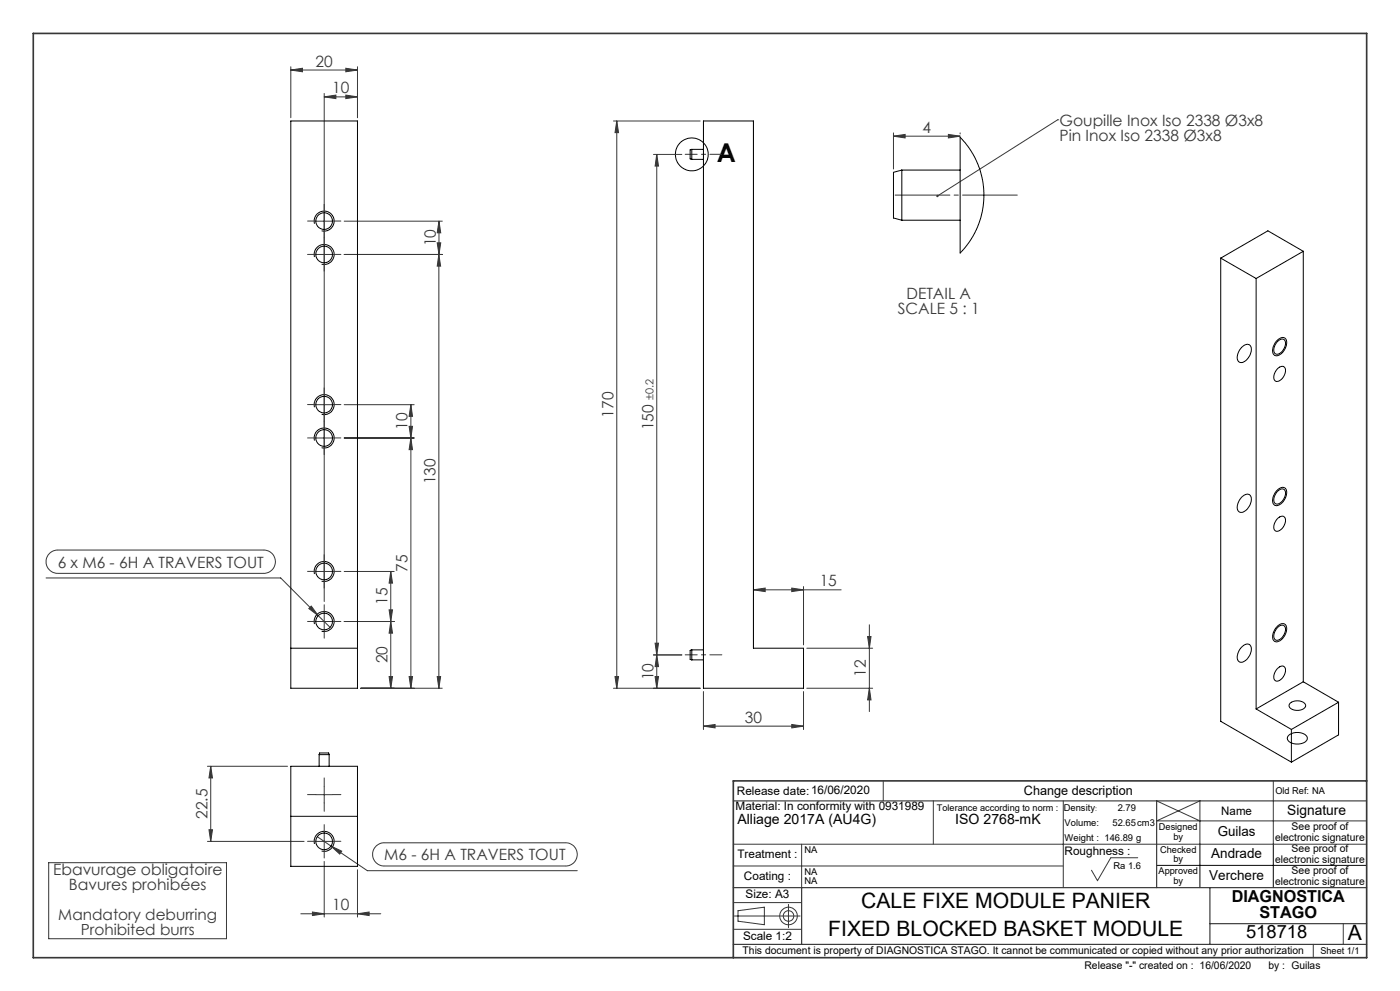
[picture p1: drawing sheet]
<svg xmlns="http://www.w3.org/2000/svg" width="420mm" height="297mm" viewBox="0 0 420 297" stroke-linecap="round" stroke-linejoin="round" font-family="sans-serif">
<g fill="none" stroke="#000" stroke-width=".3">
<path d="M94.3 77a3 3 0 0 1 2.6-3.7 3 3 0 0 1 3.3 3.2 3 3 0 0 1-3.7 2.7M94.3 67.1a3 3 0 0 1 2.7-3.8 3 3 0 0 1 3.2 3.2 3 3 0 0 1-3.7 2.7M372.4 104.2a1.67 1.67 0 0 1 2.8-.4 3.9 3.9 0 0 1-3.1 4.9 1.86 1.86 0 0 1-.7-2.9zM382.9 102.3a1.87 1.87 0 0 1 2.9-.7 3.9 3.9 0 0 1-3.1 5 1.92 1.92 0 0 1-.7-2.8zM94.3 132a3 3 0 0 1 2.6-3.7 3 3 0 0 1 3.3 3.2 3 3 0 0 1-3.7 2.7M94.3 122.1a3 3 0 0 1 2.7-3.8 3 3 0 0 1 3.2 3.2 3 3 0 0 1-3.7 2.7M372.4 149.1a1.67 1.67 0 0 1 2.8-.4 3.9 3.9 0 0 1-3.1 4.9 1.86 1.86 0 0 1-.7-2.9zM383 147a1.67 1.67 0 0 1 2.8-.3 3.9 3.9 0 0 1-3.1 4.8 1.92 1.92 0 0 1-.7-2.8zM94.3 172a3 3 0 0 1 2.6-3.7 3 3 0 0 1 3.3 3.2 3 3 0 0 1-3.7 2.7M94.3 187a3 3 0 0 1 2.6-3.7 3 3 0 0 1 3.3 3.2 3 3 0 0 1-3.7 2.7M372.4 194a1.67 1.67 0 0 1 2.8-.4 3.9 3.9 0 0 1-3.1 4.9 1.86 1.86 0 0 1-.7-2.9zM383.4 187.5a1.49 1.49 0 0 1 2-.5 1.49 1.49 0 0 1 .5 2.1 3.4 3.4 0 0 1-3.5 3.2 2.9 2.9 0 0 1 .3-4.1z"/>
<path d="M386.6 220.4a4 4 0 0 1 5.5 .5 2.03 2.03 0 0 1-2.3 2.1 2.84 2.84 0 0 1-3.6-1.8zM94.3 252.9a3 3 0 0 1 2.6-3.7 3 3 0 0 1 3.3 3.2 3 3 0 0 1-3.7 2.7M347 259.4h63M360 253v13M382 253v13"/>
<circle cx="207.6" cy="46.3" r="4.9"/>
</g>
<g fill="none" stroke="#373737" stroke-width=".3">
<path d="M87.2 20v15.3M107.2 20v15.3M87.2 21l3.5-.5v1zM87.2 21h20M97.3 29l3.5-.5v1.1zM97.3 28v152.3M97.3 29h9.9M103.8 28.5l3.4 .5-3.4 .6zM103.8 20.5l3.4 .5-3.4 .5zM184 36.3h26M185 36.3l.6 3.5h-1.1zM185 36.3v170"/>
<path d="M268 39.8v10.9M288 39.8v.3M317.3 35.9h.1M317.3 35.9l-36.1 22.8M196 46.3h8.5M197 46.3v160M197 46.3l.6 3.5h-1.1zM268 40.8l3.5-.5v1zM268 40.8h20M284.5 40.3l3.5 .5-3.5 .5zM94.8 76.3h4.9M94.8 66.3h4.9"/>
<path d="M103.3 76.3h29.4M103.3 66.3h29.4M131.2 72.8h1l-.5 3.5zM131.7 76.3l.5 3.5h-1zM131.7 76.3v130M131.7 66.3l.5 3.5h-1zM131.7 66.3v10M94.8 131.3h4.9M94.8 121.3h4.9M103.3 131.3h20.9M103.3 121.3h20.9M122.7 127.8h1.1l-.5 3.5z"/>
<path d="M123.3 121.3v85M123.3 131.3l.5 3.5h-1.1zM123.3 121.3l.5 3.5h-1.1zM13.8 173.2h70.4l11.3 11.3M14.7 166l1.1-.8 1.2-.4h62.1a3.5 3.5 0 0 1 3.5 3.5 3.5 3.5 0 0 1-3.5 3.5h-61.8a3.5 3.5 0 0 1-3.2-2 3.5 3.5 0 0 1 .6-3.8zM94.8 171.3h4.9M103.3 171.3h15M117.2 171.3l.6 3.5h-1.1zM117.2 171.3v35M226 176.8l3.6-.6v1.1zM226 176.8h26.3M237.5 176.2l3.6 .6-3.6 .5z"/>
<path d="M241.1 175.8v17.5M93.4 181.6l2.1 2.9-2.9-2.1zM94.8 186.3h4.9M95.5 184.5l3.5 3.5M97.3 183.8v5M103.3 186.3h15M116.7 182.8h1.1l-.6 3.5zM117.2 186.3l.6 3.5h-1.1zM196 196.3h8.5M196.5 192.8h1.1l-.6 3.5zM197 196.3l.6 3.5h-1.1zM242 194.3h19.8"/>
<path d="M260.3 190.8h1l-.5 3.5zM260.8 187.3v26M108.2 206.3h24.5M116.7 202.8h1.1l-.6 3.5zM122.7 202.8h1.1l-.5 3.5zM131.2 202.8h1l-.5 3.5zM184 206.3h26M184.5 202.8h1.1l-.6 3.5zM196.5 202.8h1.1l-.6 3.5zM211 217.6l3.5-.5v1.1zM211 207.3v11.3M211 217.6h30.1"/>
<path d="M237.5 217.1l3.6 .5-3.6 .6zM241.1 207.3v11.3M242 206.3h19.8M260.8 206.3l.5 3.5h-1zM62.2 229.7h24.1M63.2 229.7v22.5M63.2 229.7l.5 3.4h-1zM94.8 238.2h4.9M97.3 235.7v5M265 234v6M382 234v19M14.6 258.5h53.3v22.8h-53.3z"/>
<path d="M62.2 252.2h29M62.7 248.7h1l-.5 3.5zM94.8 252.2h4.9M95.2 250.8l4.1 2.8M97.3 258.2v16.6M97.3 249.7v5M99.3 253.6l3.2 1.5-.6 .9zM99.3 253.6l10.9 7.3h63M112.9 253.5l1-.7 1.1-.2h54.7a3.5 3.5 0 0 1 3.5 3.5 3.5 3.5 0 0 1-3.5 3.4h-54.4a3.5 3.5 0 0 1-3.3-2.1 3.5 3.5 0 0 1 .9-3.9zM220 253h190M220 259.5h99M240.5 253v13"/>
<path d="M280 240v13M319 240v26M341.3 257.1h-8.1l-4 6.8-1.8-3.1M347 240l13 6M410 246h-63l13-6v13M90.2 273.9h24M93.7 273.3l3.6 .6-3.6 .5zM107.2 273.9l3.5-.6v1.1zM107.2 260.7v14.1M220 278.5h20.5M220 270.5h20.5M220.3 274.5h19.7"/>
<path d="M221.4 272.9l7.9-1v5.2l-7.9-1zM236.5 271v7M403 276.8v6.2M394 283v4"/>
<circle cx="236.5" cy="274.5" r="1.58"/>
<circle cx="236.6" cy="274.5" r="2.63"/>
</g>
<path d="M205.6 46.2h11M205.6 196.2h11" fill="none" stroke="#373737" stroke-width=".3" stroke-dasharray="30.5 1.3 1.3 1.3" stroke-dashoffset="26.9"/>
<path d="M305.2 58.5h-36.7" fill="none" stroke="#373737" stroke-width=".3" stroke-dasharray="30.5 1.3 1.3 1.3" stroke-dashoffset="14.1"/>
<path d="M220 240h190M347 240v26M220 266h190M240.5 266v17M363 266v17M363 276.8h47M220 283h190" fill="none" stroke="#373737" stroke-width=".35"/>
<path d="M10 10h400v277h-400zM410 234h-190v53" fill="none" stroke="#373737" stroke-width=".5"/>
<g fill="none" stroke="#373737" stroke-width=".3" stroke-dasharray="30.5 1.3 1.3 1.3">
<path d="M94.8 76.2h-2.5M94.8 66.2h-2.5M97.3 73.7v-2.5M97.3 78.7v2.5M97.3 63.7v-2.5M97.3 68.7v2.5M99.8 76.2h2.5M99.8 66.2h2.5M97.3 118.7v-2.5M94.8 131.2h-2.5M94.8 121.2h-2.5M97.3 128.7v-2.5"/>
<path d="M97.3 133.7v2.5M97.3 123.7v2.5M99.8 131.2h2.5M99.8 121.2h2.5M94.8 171.2h-2.5M97.3 168.7v-2.5M97.3 173.7v2.5M99.8 171.2h2.5M94.8 186.2h-2.5M97.3 183.7v-2.5M97.3 188.7v2.5M99.8 186.2h2.5"/>
<path d="M94.8 238.1h-2.5M97.3 235.6v-2.5M99.8 238.1h2.5M94.8 252.1h-2.5M97.3 240.6v2.5M97.3 249.6v-2.5M97.3 254.6v2.5M99.8 252.1h2.5"/>
</g>
<g fill="#373737">
<path d="M281 58.5a.37 .37 0 0 1 .5 0 .37 .37 0 0 1-.1 .5 .37 .37 0 0 1-.5-.1l.3-.2-.3 .2z"/>
<path d="M103.8 28.5l3.4 .5-3.4 .6zM97.3 29l3.5-.5v1.1zM103.8 20.5l3.4 .5-3.4 .5zM87.2 21l3.5-.5v1zM237.5 217.1l3.6 .5-3.6 .6zM211 217.6l3.5-.5v1.1zM107.2 273.9l3.5-.6v1.1zM93.7 273.3l3.6 .6-3.6 .5zM284.5 40.3l3.5 .5-3.5 .5zM268 40.8l3.5-.5v1z"/>
<path d="M93.4 181.6l-.8 .8 2.9 2.1zM226 176.8l3.6-.6v1.1zM237.5 176.2l3.6 .6-3.6 .5zM99.3 253.6l2.6 2.4 .6-.9z"/>
<path d="M116.7 202.8h1.1l-.6 3.5zM117.2 186.3l.6 3.5h-1.1zM116.7 182.8h1.1l-.6 3.5zM117.2 171.3l.6 3.5h-1.1zM122.7 202.8h1.1l-.5 3.5zM123.3 131.3l.5 3.5h-1.1zM122.7 127.8h1.1l-.5 3.5zM123.3 121.3l.5 3.5h-1.1zM131.2 202.8h1l-.5 3.5zM131.7 76.3l.5 3.5h-1zM131.2 72.8h1l-.5 3.5zM131.7 66.3l.5 3.5h-1zM196.5 202.8h1.1l-.6 3.5zM197 196.3l.6 3.5h-1.1zM184.5 202.8h1.1l-.6 3.5zM185 36.3l.6 3.5h-1.1z"/>
<path d="M197 46.3l.6 3.5h-1.1zM196.5 192.8h1.1l-.6 3.5z"/>
<path d="M260.3 190.8h1l-.5 3.5zM260.8 206.3l.5 3.5h-1zM63.2 229.7l.5 3.4h-1zM62.7 248.7h1l-.5 3.5z"/>
</g>
<g fill="none" stroke="#000" stroke-width=".3">
<path d="M87.2 36.3h20v170h-20zM211 36.3h15v158h15.1v12h-30.1zM207.5 44.8l-.5 .1v2.7l.5 .2M207.5 44.8v3M207.5 44.8h3.5M207.5 47.8h3.5M270.5 51l-2.5 .6v13.7l2.5 .7M270.5 51v15M270.5 51h17.5M288 41.1l3.1 3.8 2.2 4.1 1.3 4.2 .6 4.4-.1 3.3-.4 2.6-1.4 4.4-1.9 3.8-3.4 4.1zM270.5 66h17.5M366.2 77.4v138.8l21.2 12.2"/>
<path d="M366.2 77.4l10.6 6.1M391 75.3l-14.2 8.2M391 75.3v129M391 75.3l-10.6-6.1-14.2 8.2M376.8 83.5v129M383.1 110.7l.4-.4a1.23 1.23 0 0 1 1.6-.4 1.23 1.23 0 0 1 .5 1.6 3.1 3.1 0 0 1-2.8 2.8 2.19 2.19 0 0 1 0-3.2zM383.1 102.5l.4-.4a1.23 1.23 0 0 1 1.6-.4 1.23 1.23 0 0 1 .5 1.7 3 3 0 0 1-2.8 2.7 2.14 2.14 0 0 1 0-3.2zM383.1 155.6l.4-.4a1.23 1.23 0 0 1 1.6-.4 1.23 1.23 0 0 1 .5 1.6 3.1 3.1 0 0 1-2.8 2.8 2.19 2.19 0 0 1 0-3.2zM383.1 147.4l.4-.4a1.23 1.23 0 0 1 1.6-.3 1.23 1.23 0 0 1 .5 1.6 3 3 0 0 1-2.8 2.7 2.14 2.14 0 0 1 0-3.2zM87.2 194.3h20M207.5 194.8l-.5 .1v2.7l.5 .2M207.5 194.8v3"/>
<path d="M207.5 194.8h3.5M207.5 197.8h3.5M383.5 187.9a1.23 1.23 0 0 1 1.6-.4 1.23 1.23 0 0 1 .5 1.6 3.1 3.1 0 0 1-2.8 2.8 2.19 2.19 0 0 1 0-3.2zM376.8 212.5l10.6 6.1M383.1 200.5l.4-.4a1.22 1.22 0 0 1 1.6-.4 1.22 1.22 0 0 1 .5 1.6 3.1 3.1 0 0 1-2.8 2.8 2.19 2.19 0 0 1 0-3.2zM387.1 210.7a3.3 3.3 0 0 1 4.6 .6 2.18 2.18 0 0 1-2.8 1.6l-1-.2-.8-.5a.97 .97 0 0 1 0-1.5zM387.4 218.6v9.8M391 204.3l-14.2 8.2M391 204.3l10.6 6.2M401.6 210.5l-14.2 8.1M401.6 210.5v9.7l-14.2 8.2M87.2 229.7h20v29.9h-20z"/>
<path d="M95.7 226.2l.2-.5h2.7l.1 .5M95.7 226.2h3M95.7 226.2v3.5M98.7 226.2v3.5M87.2 244.6h20"/>
<circle cx="97.2" cy="66.3" r="2.49"/>
<circle cx="97.2" cy="76.3" r="2.5"/>
<circle cx="97.2" cy="121.3" r="2.49"/>
<circle cx="97.2" cy="131.3" r="2.5"/>
<circle cx="97.2" cy="171.3" r="2.49"/>
<circle cx="97.2" cy="186.3" r="2.5"/>
<circle cx="97.2" cy="252.2" r="2.5"/>
</g>
<text font-size="7.8" x="215.1" y="48.5">A</text>
<g font-size="6.3">
<text x="258.4" y="272">CALE FIXE MODULE PANIER</text>
<text x="248.5" y="280.5">FIXED BLOCKED BASKET MODULE</text>
<text x="404.4" y="281.7">A</text>
</g>
<text font-size="5.5" x="373.8" y="281.3">518718</text>
<g font-size="4.9">
<text x="369.5" y="270.3">DIAGNOSTICA</text>
<text x="377.8" y="275.2">STAGO</text>
</g>
<g font-size="4.7" fill="#373737">
<text x="94.7" y="19.9">20</text>
<text x="99.7" y="28">10</text>
<text x="276.8" y="39.8">4</text>
<text x="317.8" y="37.7">Goupille Inox Iso 2338 Ø3x8</text>
<text x="317.8" y="42.2">Pin Inox Iso 2338 Ø3x8</text>
<text x="130.7" y="73.8" transform="rotate(-90 130.7 73.8)">10</text>
<text x="271.9" y="89.5">DETAIL A</text>
<text x="269.3" y="94">SCALE 5 : 1</text>
<text x="184" y="125.1" transform="rotate(-90 184 125.1)">170</text>
<text x="122.3" y="128.8" transform="rotate(-90 122.3 128.8)">10</text>
<text x="196" y="128.9" transform="rotate(-90 196 128.9)">150</text>
<text x="130.7" y="145.1" transform="rotate(-90 130.7 145.1)">130</text>
<text x="17.3" y="170.1">6 x M6 - 6H A TRAVERS TOUT</text>
<text x="122.3" y="171.3" transform="rotate(-90 122.3 171.3)">75</text>
<text x="245.9" y="175.7">15</text>
<text x="116.2" y="181.3" transform="rotate(-90 116.2 181.3)">15</text>
<text x="116.2" y="198.8" transform="rotate(-90 116.2 198.8)">20</text>
<text x="196" y="203.8" transform="rotate(-90 196 203.8)">10</text>
<text x="259.8" y="202.8" transform="rotate(-90 259.8 202.8)">12</text>
<text x="223.5" y="216.6">30</text>
<text x="62.2" y="245.4" transform="rotate(-90 62.2 245.4)">22.5</text>
<text x="115.3" y="257.8">M6 - 6H A TRAVERS TOUT</text>
<text x="15.9" y="262.1">Ebavurage obligatoire</text>
<text x="20.7" y="266.6">Bavures prohibées</text>
<text x="99.7" y="272.8">10</text>
</g>
<g font-size="4.6" fill="#373737">
<text x="17.5" y="275.8">Mandatory deburring</text>
<text x="24.2" y="280.3">Prohibited burrs</text>
</g>
<g font-size="4.2">
<text x="386.2" y="244.2">Signature</text>
<text x="221.2" y="247.1">Alliage 2017A (AU4G)</text>
<text x="286.6" y="247.1">ISO 2768-mK</text>
</g>
<g font-size="4.1">
<text x="365.3" y="250.5">Guilas</text>
<text x="363.4" y="257.2">Andrade</text>
<text x="362.8" y="263.7">Verchere</text>
</g>
<text font-size="3.9" x="307.2" y="238.1">Change description</text>
<g font-size="3.5">
<text x="221.1" y="238.1">Release date:16/06/2020</text>
<text x="220.7" y="242.8">Material: In conformity with 0931989</text>
<text x="366.4" y="244.2">Name</text>
<text x="221.2" y="257.2">Treatment :</text>
<text x="319.4" y="256.3">Roughness :</text>
<text x="223.2" y="263.7">Coating :</text>
<text x="223.7" y="269.2">Size: A3</text>
<text x="222.9" y="281.7">Scale 1:2</text>
</g>
<text font-size="3.3" fill="#373737" x="196.1" y="119.9" transform="rotate(-90 196.1 119.9)">±0.2</text>
<g font-size="3.2">
<text x="382.6" y="252">electronic signature</text>
<text x="387.5" y="248.8">See proof of</text>
<text x="387.5" y="255.5">See proof of</text>
<text x="382.6" y="258.6">electronic signature</text>
<text x="387.5" y="262">See proof of</text>
<text x="382.6" y="265.1">electronic signature</text>
<text x="222.8" y="285.9">This document is property of DIAGNOSTICA STAGO. It cannot be communicated or copied without any prior authorization</text>
<text x="325.3" y="290.5">Release &quot;-&quot; created on : 16/06/2020</text>
<text x="380.5" y="290.5">by : Guilas</text>
</g>
<g font-size="2.8">
<text x="382.6" y="238">Old Ref: NA</text>
<text x="319.1" y="243">Density</text>
<text x="335.3" y="243">2.79</text>
<text x="319.4" y="247.5">Volume:</text>
<text x="333.7" y="247.5">52.65cm3</text>
<text x="347.7" y="248.9">Designed</text>
<text x="352" y="251.7">by</text>
<text x="241.3" y="255.7">NA</text>
<text x="319.4" y="252.1">Weight : 146.89 g</text>
<text x="348" y="255.5">Checked</text>
<text x="241.3" y="262.3">NA</text>
<text x="334" y="260.3">Ra 1.6</text>
<text x="347.6" y="262">Approved</text>
<text x="352" y="258.3">by</text>
<text x="241.3" y="265">NA</text>
<text x="352" y="264.8">by</text>
<text x="396.1" y="285.8">Sheet 1/1</text>
</g>
<text font-size="2.7" x="281.1" y="243.1">Tolerance according to norm :</text>
<text font-size="2.1" x="328.5" y="243">:</text>
</svg>
